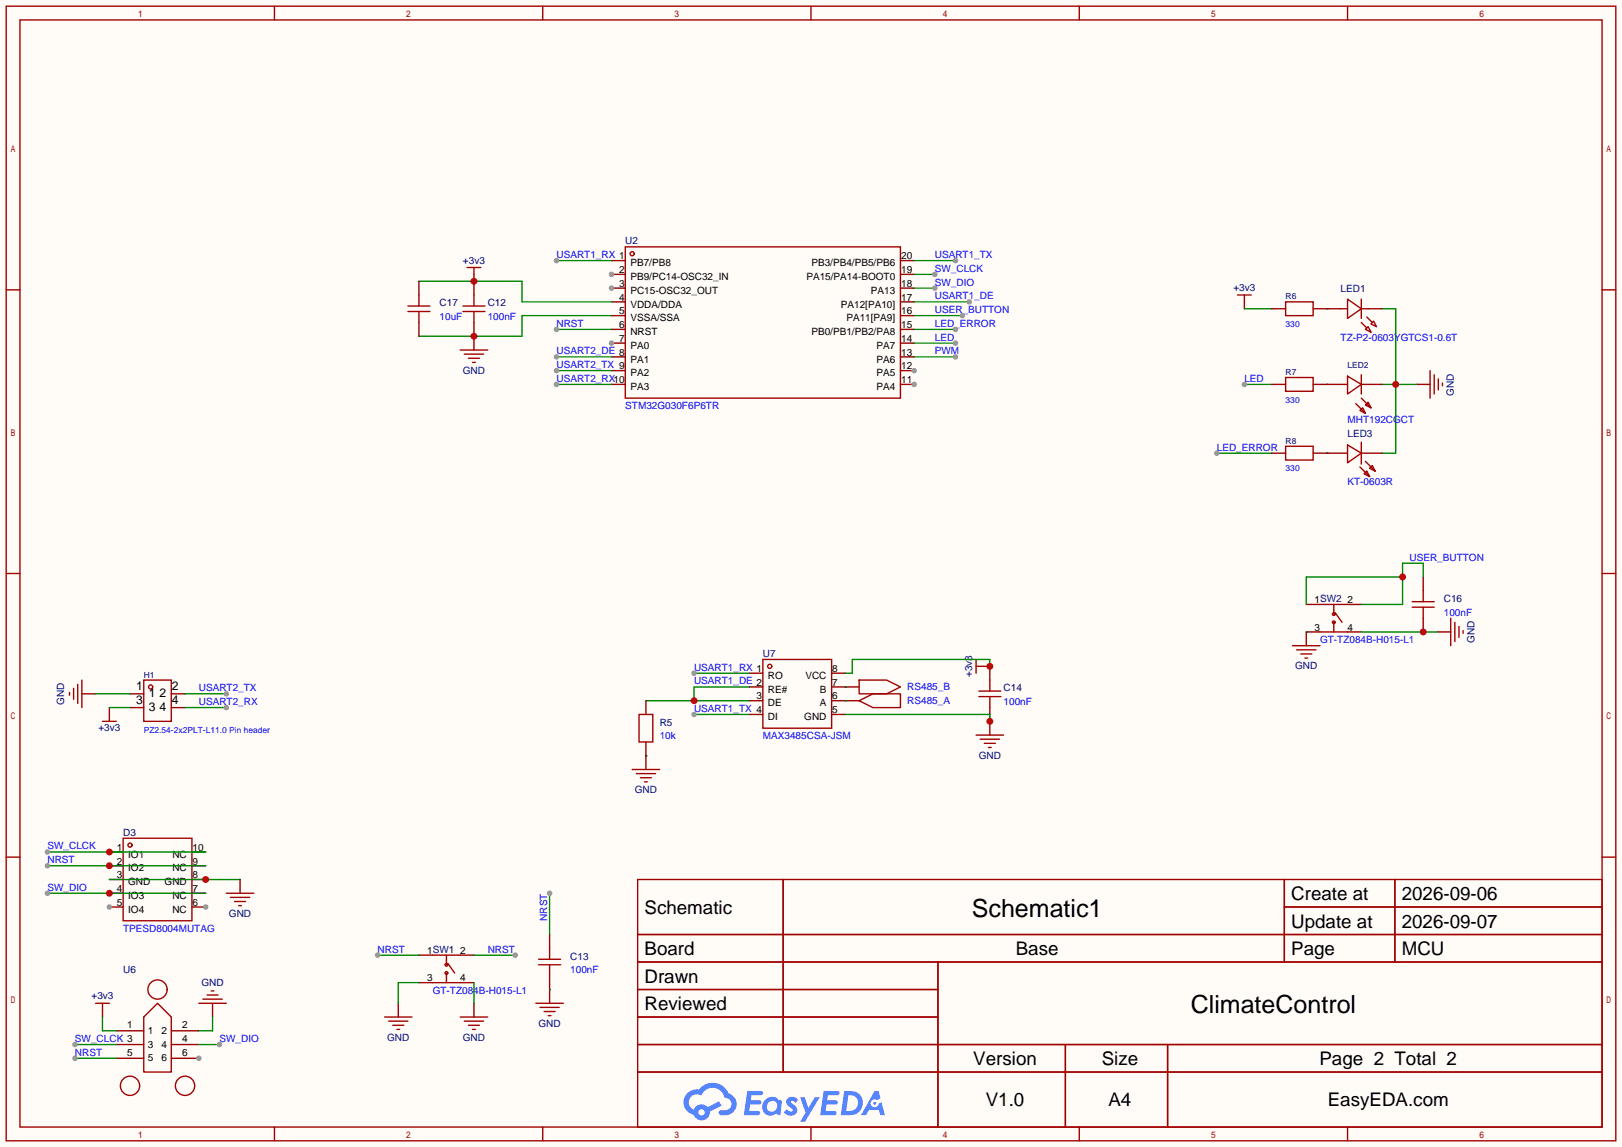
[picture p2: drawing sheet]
<svg xmlns="http://www.w3.org/2000/svg" width="299mm" height="212mm" viewBox="0 0 299 212" stroke-linecap="round" stroke-linejoin="round" font-family="sans-serif">
<path d="M0 0h299.5v211.8h-299.5z" fill="#fffcf7"/>
<g fill="none" stroke="#a10000" stroke-width=".25">
<path d="M1.1 1.1h297.2v209.6h-297.2zM3.7 3.7h292.1v204.5h-292.1zM50.7 1.1v2.6M100.2 1.1v2.6M149.7 1.1v2.6M199.3 1.1v2.6M248.8 1.1v2.6M1.1 53.5h2.6M295.8 53.5h2.5M1.1 105.9h2.6M295.8 105.9h2.5M1.1 158.3h2.6"/>
<path d="M295.8 158.3h2.5M117.7 162.4h178.1v45.8h-178.1zM117.7 172.6h178.1M117.7 177.7h178.1M144.6 162.4v35.6M173.2 177.7v30.5M237.1 162.4v15.3M237.1 167.5h58.7M257.5 162.4v15.3M117.7 182.8h55.5M117.7 192.9h178.1M117.7 187.8h55.5"/>
<path d="M117.7 198h178.1M196.7 192.9v15.3M215.6 192.9v15.3M50.7 208.2v2.5M100.2 208.2v2.5M149.7 208.2v2.5M199.3 208.2v2.5M248.8 208.2v2.5"/>
</g>
<g fill="#5487ff">
<path d="M145.5 202.8a1.3 1.3 0 0 1 1.8 .3l-.4 .6a.54 .54 0 0 0-.9-.2l.1 .2a1.58 1.58 0 0 1 1.1 1.6 1.43 1.43 0 0 1-2.5 .1l.5-.6a.64 .64 0 0 0 .5 .5 .64 .64 0 0 0 .7-.3l-.2-.2a1.6 1.6 0 0 1-1-1.6z"/>
<path d="M147.7 202.7h.9l.7 1.9 1.1-1.9h.9l-2.7 4.5h-.9l1-1.7z"/>
<path d="M138 201.5h1.6a1.31 1.31 0 0 1 1.2 .2 .4 .4 0 0 1-.3 .6h-1.8l-.1 .9h1.6a.4 .4 0 0 1 .4 .4 .4 .4 0 0 1-.4 .4h-1.7l-.2 1.2h.8a1.23 1.23 0 0 1 1.2 .2 .39 .39 0 0 1-.3 .6h-2.7z"/>
<path d="M152.1 201.5h1.6a1.32 1.32 0 0 1 1.3 .2 .39 .39 0 0 1-.4 .6h-1.7l-.2 .9h1.7a.4 .4 0 0 1 .3 .4 .4 .4 0 0 1-.4 .4h-1.7l-.2 1.2h.8a1.23 1.23 0 0 1 1.2 .2 .39 .39 0 0 1-.3 .6h-2.7z"/>
<path d="M161.5 201.5h.7l.4 1.3-.7 .4a.75 .75 0 0 0-1.1 .3 .75 .75 0 0 0 .5 1 .75 .75 0 0 0 .9-.6l.6-.3 .6 2.4h-.9l-.2-1h-1.9l-.5 1h-.9z"/>
<path d="M155.9 201.5l-.7 4.5h1.5a2.27 2.27 0 0 0 2.6-2.3 2.27 2.27 0 0 0-2.7-2.2zM156.6 202.3a1.5 1.5 0 0 1 1.8 1.5 1.5 1.5 0 0 1-1.9 1.4h-.3z"/>
<path d="M141.3 203.1a1.62 1.62 0 0 0-.4 2.1 1.62 1.62 0 0 0 2 .7l.4-.3 .3 .3 .5 .1 .3-2.5-.2-.3h-.4a1.58 1.58 0 0 0-2.5-.1zM141.9 203.6a.99 .99 0 0 1 1.6 .3 .99 .99 0 0 1-.9 1.4 .94 .94 0 0 1-1-.5 .94 .94 0 0 1 .3-1.2z"/>
<path d="M126.9 201.9a2.37 2.37 0 0 0 1.2 4 1.54 1.54 0 0 0 1.7 1 1.54 1.54 0 0 0 1.3-1.6l2.1-1.1-.5-.8-2 1.1a1.57 1.57 0 0 0-2.6 .4 1.5 1.5 0 0 1-.8-2.1 1.5 1.5 0 0 1 2.2-.5 2.23 2.23 0 0 1 2.3-1.4 2.23 2.23 0 0 1 2 1.8 1.16 1.16 0 0 1 1.2 1.1 1.16 1.16 0 0 1-1 1.3h-.7a.47 .47 0 0 0-.6 .3 .47 .47 0 0 0 .4 .6 2.23 2.23 0 0 0 2.3-.7 2.23 2.23 0 0 0 .4-2.3 2.16 2.16 0 0 0-1.3-1.1 3.2 3.2 0 0 0-5.4-.7l-1.2 .1zM129 205.4a.58 .58 0 0 1 1.1 0 .58 .58 0 0 1-1.1 0z"/>
<circle cx="161.5" cy="203.8" r=".28"/>
</g>
<g fill="none" stroke="#a10000" stroke-width=".25">
<path d="M115.4 45.6h50.8v27.9h-50.8z"/>
<circle cx="116.7" cy="46.9" r=".38"/>
</g>
<path d="M112.9 48.1h2.5M112.9 50.7h2.5" fill="none" stroke="#870000" stroke-width=".25"/>
<circle cx="112.9" cy="50.7" r=".51" fill="#999"/>
<path d="M112.9 53.2h2.5" fill="none" stroke="#870000" stroke-width=".25"/>
<circle cx="112.9" cy="53.2" r=".51" fill="#999"/>
<path d="M112.9 55.8h2.5M112.9 58.3h2.5M112.9 60.8h2.5M112.9 63.4h2.5" fill="none" stroke="#870000" stroke-width=".25"/>
<circle cx="112.9" cy="63.4" r=".51" fill="#999"/>
<path d="M112.9 65.9h2.5M112.9 68.5h2.5M112.9 71h2.5M166.2 71h2.6" fill="none" stroke="#870000" stroke-width=".25"/>
<circle cx="168.8" cy="71" r=".51" fill="#999"/>
<path d="M166.2 68.5h2.6" fill="none" stroke="#870000" stroke-width=".25"/>
<circle cx="168.8" cy="68.5" r=".51" fill="#999"/>
<g fill="none" stroke="#870000" stroke-width=".25">
<path d="M87.5 50.7v1.2M166.2 58.3h2.6M166.2 55.8h2.6M166.2 53.2h2.6M166.2 50.7h2.6M166.2 48.1h2.6M229.7 55.8v1.2M166.2 65.9h2.6M166.2 63.4h2.6M166.2 60.8h2.6M20.2 130.7v1.3M181.5 123.1h1.3"/>
<path d="M18.9 186.6v1.2M21.5 190.4h5M21.5 192.9h5M21.5 195.5h5M31.6 190.4h5.1M31.6 192.9h5.1M31.6 195.5h5.1"/>
</g>
<path d="M86.2 49.4h2.6M87.5 49.4v1.3M228.5 54.5h2.5M229.7 54.5v1.3M18.9 133.2h2.6M20.2 132v1.2M180.2 121.8v2.5M180.2 123.1h1.3M17.7 185.3h2.5M18.9 185.3v1.3" fill="none" stroke="#a10000" stroke-width=".25"/>
<circle cx="36.7" cy="195.5" r=".51" fill="#999"/>
<g fill="none" stroke="#a10000" stroke-width=".25">
<path d="M26.5 187.8l2.6-2.5 2.5 2.5v10.2h-5.1zM36.7 185.3h5.1M37.5 184.5h3.5M38.2 183.8h2.1M39 183h.5"/>
<circle cx="29.1" cy="182.8" r="1.78"/>
<circle cx="24" cy="200.5" r="1.78"/>
<circle cx="34.2" cy="200.5" r="1.78"/>
</g>
<path d="M39.2 185.3v2.5" fill="none" stroke="#870000" stroke-width=".25"/>
<path d="M13.8 192.9h7.7M18.9 187.8v2.6h2.6M39.2 187.8v2.6h-2.5" fill="none" stroke="#008700" stroke-width=".25"/>
<circle cx="13.8" cy="192.9" r=".51" fill="#999"/>
<path d="M36.7 192.9h3.8" fill="none" stroke="#008700" stroke-width=".25"/>
<circle cx="40.5" cy="192.9" r=".51" fill="#999"/>
<path d="M13.8 195.5h7.7" fill="none" stroke="#008700" stroke-width=".25"/>
<circle cx="13.8" cy="195.5" r=".51" fill="#999"/>
<g fill="none" stroke="#a10000" stroke-width=".25">
<path d="M22.7 154.8h12.7v15.3h-12.7z"/>
<circle cx="24" cy="156.1" r=".38"/>
</g>
<path d="M20.2 157.4h2.5M20.2 159.9h2.5M20.2 162.4h2.5M20.2 165h2.5M20.2 167.5h2.5" fill="none" stroke="#870000" stroke-width=".25"/>
<circle cx="20.2" cy="167.5" r=".51" fill="#999"/>
<path d="M35.4 167.5h2.6" fill="none" stroke="#870000" stroke-width=".25"/>
<circle cx="38" cy="167.5" r=".51" fill="#999"/>
<path d="M35.4 159.9h2.6M35.4 157.4h2.6M35.4 165h2.6M35.4 162.4h2.6" fill="none" stroke="#870000" stroke-width=".25"/>
<path d="M8.8 157.4h29.2" fill="none" stroke="#008700" stroke-width=".25"/>
<circle cx="20.2" cy="157.4" r=".63" fill="#c00"/>
<circle cx="8.8" cy="157.4" r=".51" fill="#999"/>
<path d="M8.8 159.9h29.2" fill="none" stroke="#008700" stroke-width=".25"/>
<circle cx="20.2" cy="159.9" r=".63" fill="#c00"/>
<circle cx="8.8" cy="159.9" r=".51" fill="#999"/>
<path d="M8.8 165h29.2" fill="none" stroke="#008700" stroke-width=".25"/>
<circle cx="20.2" cy="165" r=".63" fill="#c00"/>
<circle cx="8.8" cy="165" r=".51" fill="#999"/>
<path d="M20.2 162.4h24.1" fill="none" stroke="#008700" stroke-width=".25"/>
<circle cx="38" cy="162.4" r=".63" fill="#c00"/>
<path d="M241.2 116.7v2.6M44.3 162.4v2.6M73.5 185.3v2.5M87.5 185.3v2.5M101.5 182.8v2.5" fill="none" stroke="#870000" stroke-width=".25"/>
<g fill="none" stroke="#a10000" stroke-width=".25">
<path d="M238.6 119.3h5.1M239.4 120h3.6M240.2 120.8h2M240.9 121.5h.5M41.8 165h5.1M42.5 165.7h3.6M43.3 166.5h2M44.1 167.3h.5M71 187.8h5.1M71.8 188.6h3.5M72.5 189.4h2M73.3 190.1h.5"/>
<path d="M85 187.8h5M85.7 188.6h3.6M86.5 189.4h2M87.2 190.1h.6M98.9 185.3h5.1M99.7 186.1h3.6M100.5 186.8h2M101.2 187.6h.5"/>
</g>
<path d="M102.7 60.8h10.2" fill="none" stroke="#008700" stroke-width=".25"/>
<circle cx="102.7" cy="60.8" r=".51" fill="#999"/>
<path d="M87.5 62.1v2.5M261.5 71h2.5M265.3 116.7h2.5M15.1 128.1h2.6M119.3 139.6v2.5M182.8 133.2v2.6" fill="none" stroke="#870000" stroke-width=".25"/>
<g fill="none" stroke="#a10000" stroke-width=".25">
<path d="M85 64.6h5M85.7 65.4h3.6M86.5 66.2h2M87.2 66.9h.6M264 68.5v5M264.8 69.2v3.6M265.6 70v2M266.3 70.7v.5M267.8 114.2v5.1M268.6 114.9v3.6M269.4 115.7v2M270.1 116.5v.5"/>
<path d="M12.8 127.9v.5M13.6 127.1v2.1M14.4 126.4v3.5M15.1 125.6v5.1M180.2 135.8h5.1M181 136.5h3.5M181.7 137.3h2.1M182.5 138h.5M116.7 142.1h5.1M117.5 142.9h3.5M118.2 143.6h2.1M119 144.4h.5"/>
</g>
<path d="M77.3 51.9h19.1v3.9h16.5M112.9 58.3h-16.5v3.8h-19.1M168.8 50.7h3.8" fill="none" stroke="#008700" stroke-width=".25"/>
<circle cx="172.6" cy="50.7" r=".51" fill="#999"/>
<path d="M168.8 53.2h3.8" fill="none" stroke="#008700" stroke-width=".25"/>
<circle cx="172.6" cy="53.2" r=".51" fill="#999"/>
<g fill="none" stroke="#a10000" stroke-width=".25">
<path d="M85.5 57.5h4M243.7 116.7h5.1M243.7 111.6h5.1M246.3 111.6v1.8M246.3 114.9v1.8M246.5 113.2l1.3 1.7M260.7 112.1h4.1M260.7 111.1h4.1M262.8 109.1v2M262.8 112.1v2.1M140.8 121.8h12.7v12.7h-12.7zM180.7 128.7h4.1"/>
<path d="M180.7 127.6h4.1M182.8 125.6v2M182.8 128.7v2M79.9 176.4h5.1M82.4 176.4v1.8M82.4 179.7v1.8M82.7 177.9l1.2 1.8M99.4 178.2h4.1M99.4 177.2h4.1M101.5 175.1v2.1M101.5 178.2v2M79.9 181.5h5.1"/>
<circle cx="246.3" cy="113.4" r=".25"/>
<circle cx="246.3" cy="114.9" r=".25"/>
<circle cx="142.1" cy="123.1" r=".38"/>
<circle cx="82.4" cy="179.7" r=".25"/>
<circle cx="82.4" cy="178.2" r=".25"/>
</g>
<g fill="none" stroke="#870000" stroke-width=".25">
<path d="M87.5 59.6v2.5M241.2 116.7h2.5M241.2 111.6h2.5M248.8 116.7h2.5M248.8 111.6h2.5M262.8 106.6v2.5M262.8 114.2v2.5M138.3 124.3h2.5M138.3 126.9h2.5M138.3 129.4h2.5M138.3 132h2.5M153.5 124.3h2.6"/>
<path d="M153.5 126.9h2.6M153.5 129.4h2.6M153.5 132h2.6M182.8 123.1v2.5M182.8 130.7v2.5M77.3 176.4h2.6M85 176.4h2.5M101.5 172.6v2.5M77.3 181.5h2.6M85 181.5h2.5M101.5 180.2v2.6"/>
</g>
<circle cx="87.5" cy="62.1" r=".63" fill="#c00"/>
<path d="M85.5 56.5h4M87.5 54.5v2" fill="none" stroke="#a10000" stroke-width=".25"/>
<path d="M87.5 51.9v2.6" fill="none" stroke="#870000" stroke-width=".25"/>
<circle cx="87.5" cy="51.9" r=".63" fill="#c00"/>
<path d="M87.5 57.5v2.1" fill="none" stroke="#a10000" stroke-width=".25"/>
<path d="M101.5 165v7.6" fill="none" stroke="#008700" stroke-width=".25"/>
<circle cx="101.5" cy="165" r=".51" fill="#999"/>
<path d="M102.7 48.1h10.2M101.5 182.8h.1" fill="none" stroke="#008700" stroke-width=".25"/>
<circle cx="102.7" cy="48.1" r=".51" fill="#999"/>
<path d="M168.8 55.8h10.1" fill="none" stroke="#008700" stroke-width=".25"/>
<circle cx="178.9" cy="55.8" r=".51" fill="#999"/>
<path d="M168.8 48.1h7.6" fill="none" stroke="#008700" stroke-width=".25"/>
<circle cx="176.4" cy="48.1" r=".51" fill="#999"/>
<path d="M168.8 60.8h7.6" fill="none" stroke="#008700" stroke-width=".25"/>
<circle cx="176.4" cy="60.8" r=".51" fill="#999"/>
<path d="M168.8 63.4h7.6" fill="none" stroke="#008700" stroke-width=".25"/>
<circle cx="176.4" cy="63.4" r=".51" fill="#999"/>
<path d="M168.8 65.9h7.6" fill="none" stroke="#008700" stroke-width=".25"/>
<circle cx="176.4" cy="65.9" r=".51" fill="#999"/>
<path d="M102.7 68.5h10.2" fill="none" stroke="#008700" stroke-width=".25"/>
<circle cx="102.7" cy="68.5" r=".51" fill="#999"/>
<path d="M102.7 71h10.2" fill="none" stroke="#008700" stroke-width=".25"/>
<circle cx="102.7" cy="71" r=".51" fill="#999"/>
<path d="M128.1 124.3h10.2" fill="none" stroke="#008700" stroke-width=".25"/>
<circle cx="128.1" cy="124.3" r=".51" fill="#999"/>
<path d="M119.3 129.4h19M138.3 126.9h-10.2v2.5" fill="none" stroke="#008700" stroke-width=".25"/>
<circle cx="128.1" cy="129.4" r=".63" fill="#c00"/>
<path d="M128.1 132h10.2" fill="none" stroke="#008700" stroke-width=".25"/>
<circle cx="128.1" cy="132" r=".51" fill="#999"/>
<path d="M156.1 132h26.7v1.2" fill="none" stroke="#008700" stroke-width=".25"/>
<circle cx="182.8" cy="133.2" r=".63" fill="#c00"/>
<path d="M182.8 123.1v-1.3h-25.4v2.5h-1.3" fill="none" stroke="#008700" stroke-width=".25"/>
<circle cx="182.8" cy="123.1" r=".63" fill="#c00"/>
<path d="M156.1 129.4h2.5M156.1 126.9h2.5" fill="none" stroke="#870000" stroke-width=".25"/>
<path d="M158.6 129.4l2.6-1.3h5v2.6h-5zM158.6 125.6h5.1l2.5 1.3-2.5 1.2h-5.1z" fill="none" stroke="#a10000" stroke-width=".25"/>
<path d="M255.1 57h2.6v26.7h-2.6M255.1 71h6.4M119.3 139.6h.1M156.1 129.4h.1M156.1 126.9h.1" fill="none" stroke="#008700" stroke-width=".25"/>
<circle cx="257.7" cy="71" r=".63" fill="#c00"/>
<path d="M69.7 176.4h7.6" fill="none" stroke="#008700" stroke-width=".25"/>
<circle cx="69.7" cy="176.4" r=".51" fill="#999"/>
<path d="M245 57h.1M245 71h.1M224.7 83.7h10.1M245 83.7h.1M77.3 181.5h-3.8v3.8" fill="none" stroke="#008700" stroke-width=".25"/>
<g fill="none" stroke="#a10000" stroke-width=".25">
<path d="M247.5 57h1.3M248.8 55.2l2.5 1.8-2.5 1.8zM251.3 55.2v3.6M251.3 59.6l1 1M251.3 57h1.3M252.3 58.5l1.1 1.1M253.1 59.8l.5-.5 .5 1zM252.1 60.8l.5-.5 .5 1zM248.8 82.2l2.5 1.5-2.5 1.8zM251.1 86.2l1.8 1.8M251.3 81.7v4M251.8 87.5l.5-.5 .6 1z"/>
<path d="M252.1 85.2l1.8 1.8M252.9 86.5l.5-.5 .5 1z"/>
</g>
<path d="M245 57h2.5M252.6 57h2.5M245 83.7h3.8M251.3 83.7h3.8" fill="none" stroke="#870000" stroke-width=".25"/>
<circle cx="224.7" cy="83.7" r=".51" fill="#999"/>
<path d="M229.7 71h5.1" fill="none" stroke="#008700" stroke-width=".25"/>
<circle cx="229.7" cy="71" r=".51" fill="#999"/>
<path d="M229.7 57h5.1M251.3 116.7h14" fill="none" stroke="#008700" stroke-width=".25"/>
<circle cx="262.8" cy="116.7" r=".63" fill="#c00"/>
<path d="M259 106.6h-17.8v5M262.8 106.6v-2.6h-3.8v7.6h-7.7" fill="none" stroke="#008700" stroke-width=".25"/>
<circle cx="259" cy="106.6" r=".63" fill="#c00"/>
<path d="M168.8 58.3h8.9" fill="none" stroke="#008700" stroke-width=".25"/>
<circle cx="177.7" cy="58.3" r=".51" fill="#999"/>
<path d="M102.7 65.9h10.2" fill="none" stroke="#008700" stroke-width=".25"/>
<circle cx="102.7" cy="65.9" r=".51" fill="#999"/>
<g fill="none" stroke="#a10000" stroke-width=".25">
<path d="M26.5 125.6h5.1v7.6h-5.1z"/>
<circle cx="27.8" cy="126.9" r=".38"/>
</g>
<path d="M24 128.1h2.5M24 130.7h2.5M31.6 128.1h2.6M31.6 130.7h2.6" fill="none" stroke="#870000" stroke-width=".25"/>
<path d="M34.2 130.7h7.6" fill="none" stroke="#008700" stroke-width=".25"/>
<circle cx="41.8" cy="130.7" r=".51" fill="#999"/>
<path d="M34.2 128.1h7.6" fill="none" stroke="#008700" stroke-width=".25"/>
<circle cx="41.8" cy="128.1" r=".51" fill="#999"/>
<path d="M17.7 128.1h6.3M20.2 130.7h3.8M87.5 176.4h7.6" fill="none" stroke="#008700" stroke-width=".25"/>
<path d="M248.8 69.5l2.5 1.5-2.5 1.8zM250.3 74.5l1.8 1.8M251.1 75.8l.5-.5 .5 1zM251.3 73.5l1.8 1.8M251.3 69.2v3.6M252.1 74.8l.5-.5 .5 1z" fill="none" stroke="#a10000" stroke-width=".25"/>
<path d="M245 71h3.8M251.3 71h3.8" fill="none" stroke="#870000" stroke-width=".25"/>
<circle cx="95.1" cy="176.4" r=".51" fill="#999"/>
<path d="M241.2 116.7h.1M87.5 181.5v3.8" fill="none" stroke="#008700" stroke-width=".25"/>
<path d="M75.3 57.5h4.1M75.3 56.5h4.1M77.3 54.5v2M77.3 57.5v2.1M237.4 55.8h5v2.5h-5zM237.4 69.7h5v2.6h-5zM237.4 82.4h5v2.6h-5zM118 132h2.5v5h-2.5z" fill="none" stroke="#a10000" stroke-width=".25"/>
<path d="M77.3 51.9v2.6M77.3 59.6v2.5M234.8 57h2.6M242.4 57h2.6M234.8 71h2.6M242.4 71h2.6M234.8 83.7h2.6M242.4 83.7h2.6M119.3 129.4v2.6M119.3 137v2.6" fill="none" stroke="#870000" stroke-width=".25"/>
<g font-size="4.6">
<text x="179.4" y="169.4">Schematic1</text>
<text x="219.8" y="187.1">ClimateControl</text>
</g>
<g font-size="3.5">
<text x="238.4" y="166.2">Create at</text>
<text x="258.8" y="166.2">2026-09-06</text>
<text x="119" y="168.8">Schematic</text>
<text x="238.4" y="171.3">Update at</text>
<text x="258.8" y="171.3">2026-09-07</text>
<text x="119" y="176.4">Board</text>
<text x="187.5" y="176.4">Base</text>
<text x="238.4" y="176.4">Page</text>
<text x="258.8" y="176.4">MCU</text>
<text x="119" y="181.5">Drawn</text>
<text x="119" y="186.6">Reviewed</text>
<text x="179.7" y="196.7">Version</text>
<text x="203.4" y="196.7">Size</text>
<text x="243.6" y="196.7">Page 2 Total 2</text>
<text x="182" y="204.3">V1.0</text>
<text x="204.7" y="204.3">A4</text>
<text x="245.1" y="204.3">EasyEDA.com</text>
</g>
<g font-size="2.2">
<text x="25.2" y="127.4">1</text>
<text x="25.2" y="130">3</text>
<text x="27.5" y="128.7">1</text>
<text x="27.5" y="131.2">3</text>
<text x="29.4" y="131.2">4</text>
<text x="29.4" y="128.7">2</text>
<text x="31.7" y="130">4</text>
<text x="31.7" y="127.4">2</text>
</g>
<g font-size="1.8" fill="#00f">
<text x="102.7" y="47.7">USART1_RX 1</text>
<text x="172.6" y="47.7">USART1_TX</text>
<text x="172.6" y="50.2">SW_CLCK</text>
<text x="172.6" y="52.8">SW_DIO</text>
<text x="81.2" y="59.1">10uF</text>
<text x="90" y="59.1">100nF</text>
<text x="172.6" y="55.3">USART1_DE</text>
<text x="172.6" y="57.8">USER_BUTTON</text>
<text x="102.7" y="60.4">NRST</text>
<text x="102.7" y="65.5">USART2_DE 8</text>
<text x="172.6" y="60.4">LED_ERROR</text>
<text x="172.6" y="62.9">LED</text>
<text x="172.6" y="65.5">PWM</text>
<text x="247.5" y="62.9">TZ-P2-0603YGTCS1-0.6T</text>
<text x="102.7" y="68">USART2_TX 9</text>
<text x="102.7" y="70.5">USART2_RX10</text>
<text x="229.7" y="70.5">LED</text>
<text x="115.4" y="75.6">STM32G030F6P6TR</text>
<text x="224.7" y="83.2">LED_ERROR</text>
<text x="248.8" y="78.2">MHT192CGCT</text>
<text x="248.8" y="89.6">KT-0603R</text>
<text x="260.2" y="103.6">USER_BUTTON</text>
<text x="266.6" y="113.7">100nF</text>
<text x="243.7" y="118.8">GT-TZ084B-H015-L1</text>
<text x="128.1" y="123.9">USART1_RX 1</text>
<text x="36.7" y="130.2">USART2_RX</text>
<text x="36.7" y="127.7">USART2_TX</text>
<text x="128.1" y="126.4">USART1_DE 2</text>
<text x="128.1" y="131.5">USART1_TX 4</text>
<text x="167.5" y="130">RS485_A</text>
<text x="167.5" y="127.4">RS485_B</text>
<text x="185.3" y="130.2">100nF</text>
<text x="121.8" y="136.6">10k</text>
<text x="140.8" y="136.6">MAX3485CSA-JSM</text>
<text x="8.8" y="156.9">SW_CLCK</text>
<text x="8.8" y="159.4">NRST</text>
<text x="8.8" y="164.5">SW_DIO</text>
<text x="22.7" y="172.1">TPESD8004MUTAG</text>
<text x="101" y="170.1" transform="rotate(-90 101 170.1)">NRST</text>
<text x="69.7" y="175.9">NRST</text>
<text x="90" y="175.9">NRST</text>
<text x="105.3" y="179.8">100nF</text>
<text x="79.9" y="183.6">GT-TZ084B-H015-L1</text>
<text x="13.8" y="192.5">SW_CLCK 3</text>
<text x="13.8" y="195">NRST</text>
<text x="40.5" y="192.5">SW_DIO</text>
</g>
<g font-size="1.8" fill="#000080">
<text x="115.4" y="45.1">U2</text>
<text x="85.5" y="48.7">+3v3</text>
<text x="227.7" y="53.8">+3v3</text>
<text x="81.2" y="56.6">C17</text>
<text x="90" y="56.6">C12</text>
<text x="247.5" y="54">LED1</text>
<text x="85.4" y="69">GND</text>
<text x="268.4" y="73" transform="rotate(-90 268.4 73)">GND</text>
<text x="248.8" y="80.7">LED3</text>
<text x="266.6" y="111.2">C16</text>
<text x="272.2" y="118.8" transform="rotate(-90 272.2 118.8)">GND</text>
<text x="140.8" y="121.3">U7</text>
<text x="179.5" y="125.1" transform="rotate(-90 179.5 125.1)">+3v3</text>
<text x="239.1" y="123.6">GND</text>
<text x="11.9" y="130.2" transform="rotate(-90 11.9 130.2)">GND</text>
<text x="185.3" y="127.7">C14</text>
<text x="18.2" y="135">+3v3</text>
<text x="121.8" y="134">R5</text>
<text x="180.7" y="140.1">GND</text>
<text x="117.2" y="146.5">GND</text>
<text x="22.7" y="154.4">D3</text>
<text x="42.3" y="169.3">GND</text>
<text x="22.7" y="179.8">U6</text>
<text x="105.3" y="177.2">C13</text>
<text x="16.9" y="184.6">+3v3</text>
<text x="37.2" y="182">GND</text>
<text x="99.4" y="189.7">GND</text>
<text x="71.5" y="192.2">GND</text>
<text x="85.4" y="192.2">GND</text>
</g>
<g font-size="1.8">
<text x="166.4" y="47.9">20</text>
<text x="114.3" y="50.4">2</text>
<text x="114.3" y="53">3</text>
<text x="116.4" y="49.2">PB7/PB8</text>
<text x="116.4" y="51.7">PB9/PC14-OSC32_IN</text>
<text x="148.9" y="51.7">PA15/PA14-BOOT0</text>
<text x="149.8" y="49.2">PB3/PB4/PB5/PB6</text>
<text x="166.4" y="53">18</text>
<text x="166.4" y="50.4">19</text>
<text x="114.3" y="55.5">4</text>
<text x="114.3" y="58.1">5</text>
<text x="116.4" y="54.3">PC15-OSC32_OUT</text>
<text x="116.4" y="56.8">VDDA/DDA</text>
<text x="116.4" y="59.3">VSSA/SSA</text>
<text x="155.2" y="56.8">PA12[PA10]</text>
<text x="156.3" y="59.3">PA11[PA9]</text>
<text x="160.8" y="54.3">PA13</text>
<text x="166.4" y="58.1">16</text>
<text x="166.4" y="55.5">17</text>
<text x="114.3" y="60.6">6</text>
<text x="114.3" y="63.1">7</text>
<text x="116.4" y="61.9">NRST</text>
<text x="116.4" y="64.4">PA0</text>
<text x="149.8" y="61.9">PB0/PB1/PB2/PA8</text>
<text x="161.8" y="64.4">PA7</text>
<text x="166.4" y="65.7">13</text>
<text x="166.4" y="63.1">14</text>
<text x="166.4" y="60.6">15</text>
<text x="116.4" y="67">PA1</text>
<text x="116.4" y="69.5">PA2</text>
<text x="161.8" y="69.5">PA5</text>
<text x="161.8" y="67">PA6</text>
<text x="166.4" y="70.8">11</text>
<text x="166.4" y="68.2">12</text>
<text x="116.4" y="72">PA3</text>
<text x="161.8" y="72">PA4</text>
<text x="242.7" y="111.4">1SW2</text>
<text x="248.8" y="111.4">2</text>
<text x="242.7" y="116.5">3</text>
<text x="248.8" y="116.5">4</text>
<text x="141.8" y="125.4">RO</text>
<text x="148.7" y="125.4">VCC</text>
<text x="153.7" y="124.1">8</text>
<text x="139.7" y="129.2">3</text>
<text x="141.8" y="127.9">RE#</text>
<text x="141.8" y="130.5">DE</text>
<text x="151.4" y="130.5">A</text>
<text x="151.4" y="127.9">B</text>
<text x="153.7" y="131.7">5</text>
<text x="153.7" y="129.2">6</text>
<text x="153.7" y="126.6">7</text>
<text x="141.8" y="133">DI</text>
<text x="148.5" y="133">GND</text>
<text x="21.6" y="157.1">1</text>
<text x="21.6" y="159.7">2</text>
<text x="23.7" y="158.4">IO1</text>
<text x="23.7" y="160.9">IO2</text>
<text x="31.8" y="160.9">NC</text>
<text x="31.8" y="158.4">NC</text>
<text x="35.6" y="159.7">9</text>
<text x="35.6" y="157.1">10</text>
<text x="21.6" y="162.2">3</text>
<text x="21.6" y="164.7">4</text>
<text x="21.6" y="167.3">5</text>
<text x="23.7" y="163.5">GND</text>
<text x="23.7" y="166">IO3</text>
<text x="30.4" y="163.5">GND</text>
<text x="31.8" y="166">NC</text>
<text x="35.6" y="167.3">6</text>
<text x="35.6" y="164.7">7</text>
<text x="35.6" y="162.2">8</text>
<text x="23.7" y="168.6">IO4</text>
<text x="31.8" y="168.6">NC</text>
<text x="78.9" y="176.2">1SW1</text>
<text x="85" y="176.2">2</text>
<text x="78.9" y="181.3">3</text>
<text x="85" y="181.3">4</text>
<text x="23.5" y="189.9">1</text>
<text x="27.3" y="190.9">1</text>
<text x="29.8" y="190.9">2</text>
<text x="33.7" y="189.9">2</text>
<text x="23.5" y="195">5</text>
<text x="27.3" y="193.5">3</text>
<text x="27.3" y="196">5</text>
<text x="29.8" y="193.5">4</text>
<text x="29.8" y="196">6</text>
<text x="33.7" y="192.5">4</text>
<text x="33.7" y="195">6</text>
</g>
<g font-size="1.6" fill="#000080">
<text x="237.4" y="55.3">R6</text>
<text x="237.4" y="69.3">R7</text>
<text x="248.8" y="68">LED2</text>
<text x="237.4" y="82">R8</text>
<text x="26.5" y="125.1">H1</text>
</g>
<g font-size="1.6" fill="#00f">
<text x="237.4" y="60.4">330</text>
<text x="237.4" y="74.3">330</text>
<text x="237.4" y="87">330</text>
<text x="26.5" y="135.3">PZ2.54-2x2PLT-L11.0 Pin header</text>
</g>
</svg>
